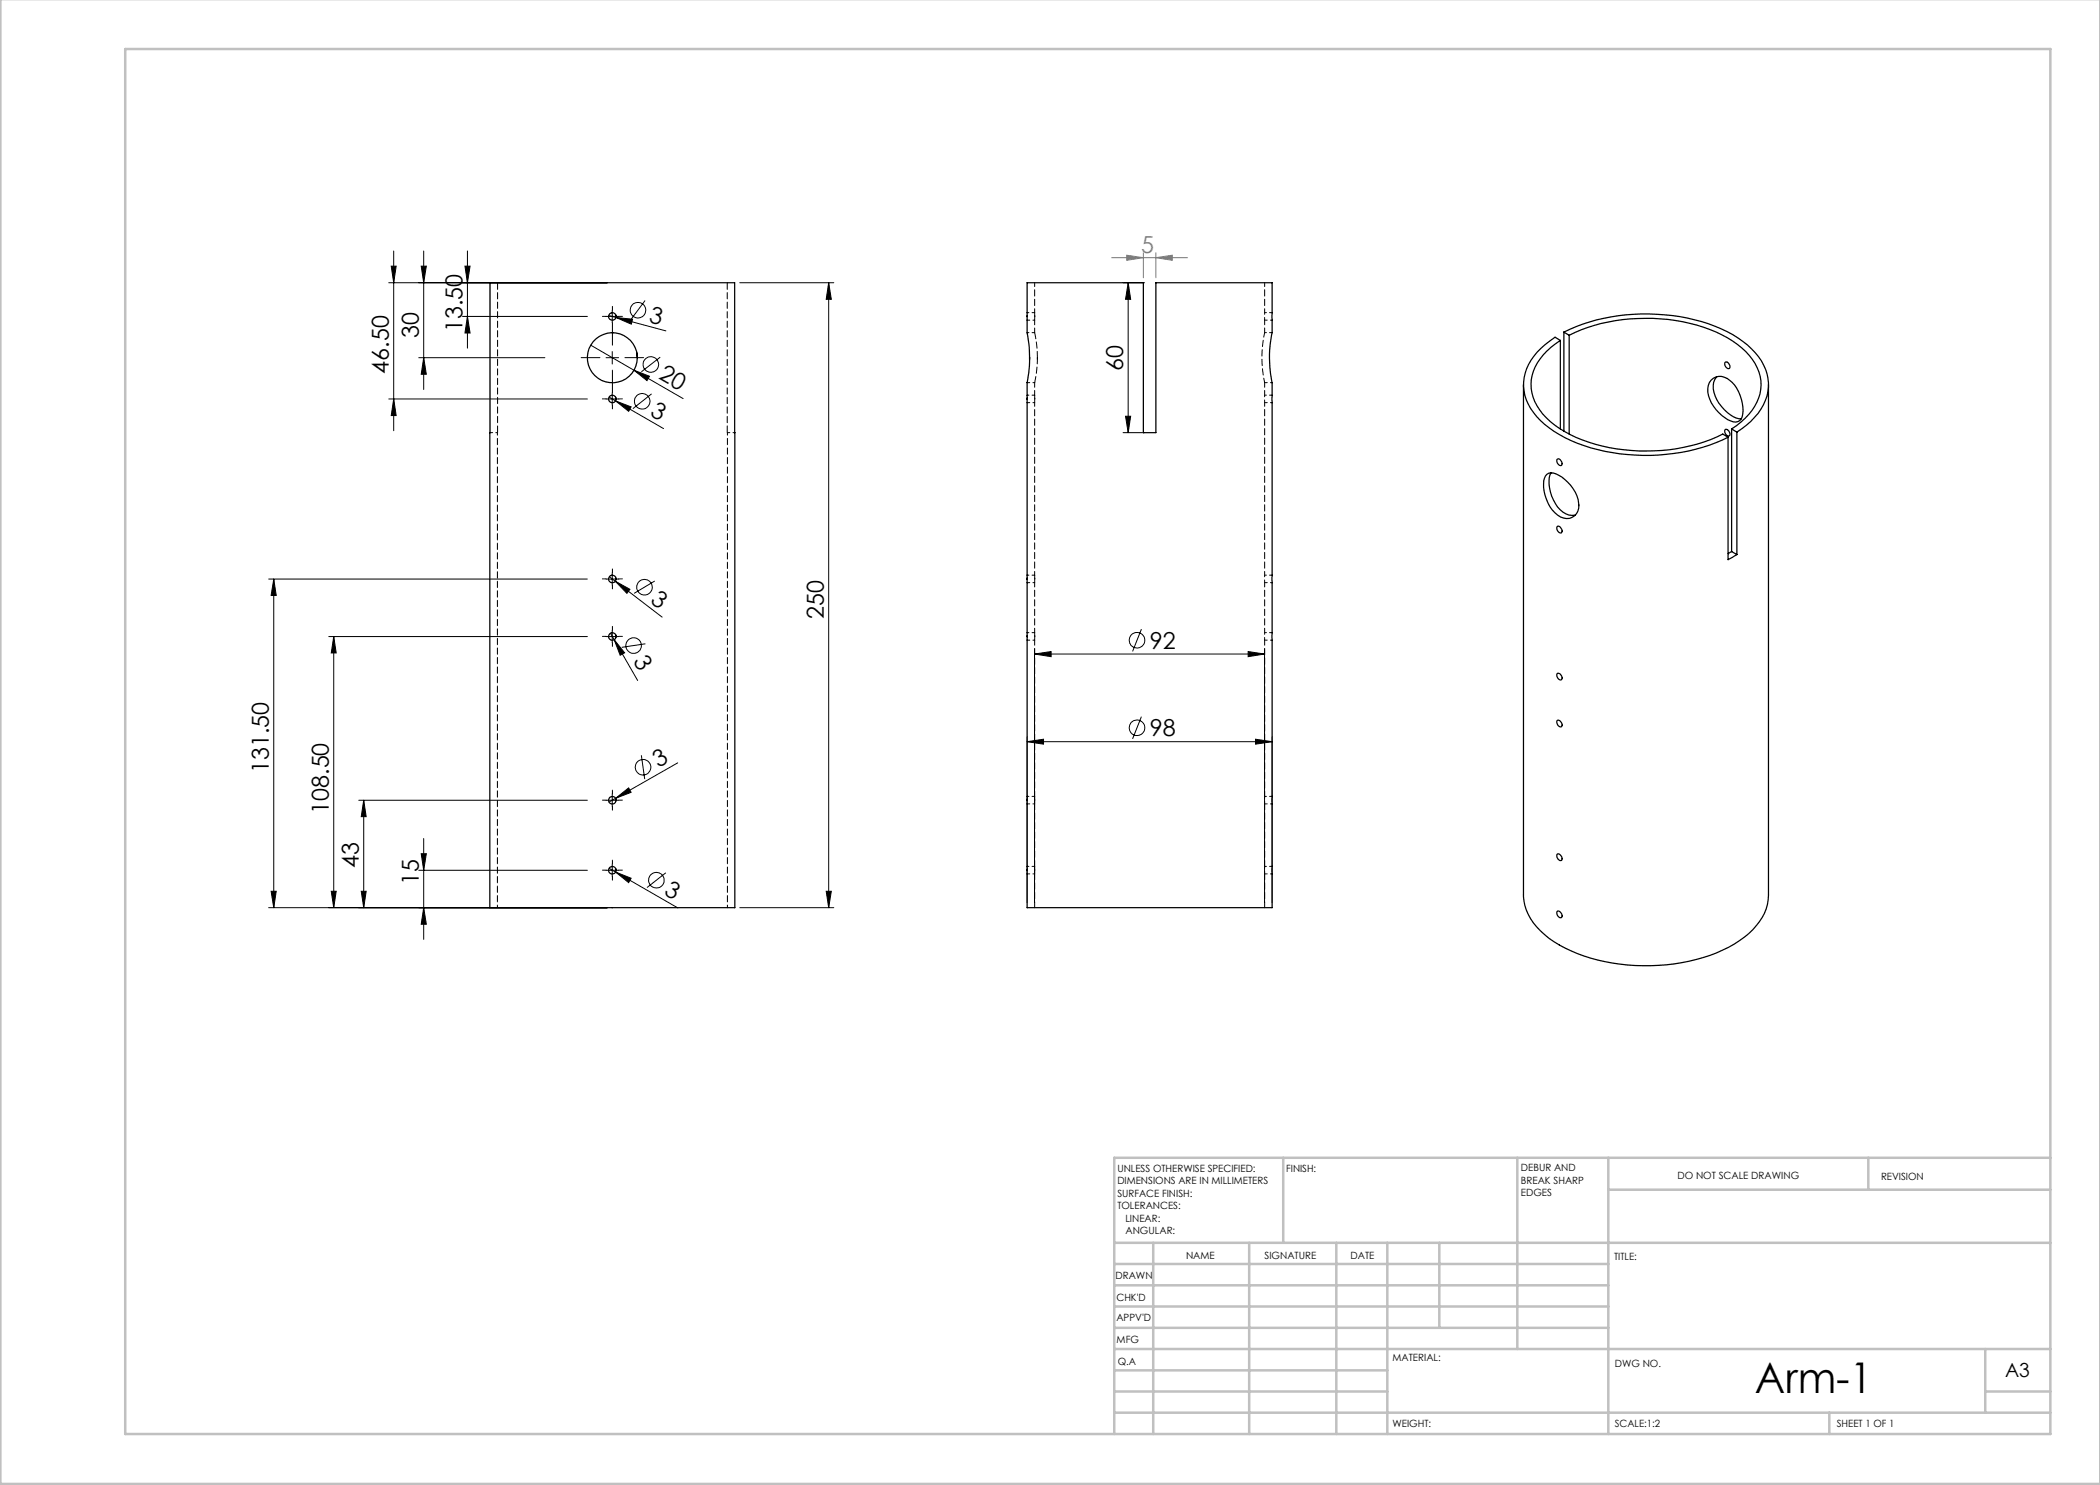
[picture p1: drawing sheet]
<svg xmlns="http://www.w3.org/2000/svg" width="420mm" height="297mm" viewBox="0 0 420 297" stroke-linecap="round" stroke-linejoin="round" font-family="sans-serif">
<g fill="none" stroke="#000" stroke-width=".2">
<path d="M77.8 56.5h43.7M78.2 53.2h1l-.5 3.3zM78.7 50.2v35.9M84.2 53.2h1.1l-.6 3.3zM84.7 50.2v27.7M93 53.2h1l-.5 3.3zM93.5 50.2v19.4M148 56.5h18.8M165.7 56.5l.6 3.4h-1.1zM165.7 56.5v125M224.6 56.5h4.3M225.6 56.5v30"/>
<path d="M225.6 56.5l.5 3.4h-1zM77.8 79.8h39.7M78.7 79.8l.5 3.3h-1zM83.7 71.5h25.3M84.7 71.5l.6 3.4h-1.1zM92.5 63.3h25M93.5 63.3l.5 3.3h-1zM118.1 69l18.5 10.7M121.2 63.3h2.5M121.2 79.8h2.5M121.2 71.5h2.5M121.7 63.1l11.5 3.1"/>
<path d="M121.8 79.4l1.3 .8M122.4 62.1v2.5M122.4 70.3v2.5M122.4 78.6v2.4M123.2 63.5l3.3 .3-.2 1zM126.8 74l3.1 1.2-.5 .9zM129 60.1l-2.8 3.9M130.3 78.8l-3.7 2.9M132 71.4l-3.7 3M123.1 80.2l3.1 1.2-.5 .9zM123.1 80.2l9.6 5.5M224.6 86.5h4.3"/>
<path d="M225.1 83.3h1l-.5 3.2zM53.7 115.8h63.8M54.8 115.8l.4 3.3h-1zM54.8 115.8v65.7M121.2 115.8h2.5M121.9 115.4l1.1 .8M122.4 114.5v2.5M123 116.2l3 1.7-.6 .8zM123 116.2l9.4 7.2M131 116.2l-4.2 2.5M65.8 127.3h51.7M66.7 127.3l.5 3.3h-.9z"/>
<path d="M66.7 127.3v54.2M121.2 127.3h2.5M122.1 126.6l.7 1.3M122.4 126v2.5M122.8 127.9l2.1 2.7-.9 .5zM122.8 127.9l4.7 8.2M129.1 128.8l-4.7 .7M206.9 130.8l3.3-.5v1zM206.9 129.8v50.7M206.9 130.8h46M228.3 125.8l-1.8 4.5M249.6 130.3l3.3 .5-3.3 .5z"/>
<path d="M252.9 129.8v50.7M122.4 158.8v2.5M123.1 159.7l2.6-2.1 .5 .9zM128.3 151.1l.6 4.7M135.5 152.6l-13.7 7.8M205.4 148.3l3.3-.5v1zM205.4 147.4v33.1M205.4 148.3h49M228.3 143.3l-1.8 4.5M251.1 147.8l3.3 .5-3.3 .5zM254.4 147.4v33.1M54.2 178.3h1l-.4 3.2z"/>
<path d="M66.3 178.3h.9l-.5 3.2zM71.8 160.1h45.7M72.2 178.3h1l-.5 3.2zM72.7 160.1l.5 3.2h-1zM72.7 160.1v21.4M83.7 174.1h33.8M84.2 170.7h1.1l-.6 3.4zM84.7 167.7v20.2M121.2 174.1h2.5M121.2 160.1h2.5M121.8 173.7l1.3 .7M122.4 172.8v2.5"/>
<path d="M123.1 174.4l3.1 1.2-.5 .9zM123.1 174.4l12.4 7.2M133.2 174.6l-3.8 2.9M165.2 178.3h1.1l-.6 3.2zM53.7 181.5h67.8M84.7 181.5l.6 3.4h-1.1zM148 181.5h18.8"/>
<circle cx="127.6" cy="62" r="1.55"/>
<circle cx="130.2" cy="72.9" r="1.57"/>
<circle cx="128.4" cy="80.3" r="1.56"/>
<circle cx="128.9" cy="117.5" r="1.55"/>
<circle cx="126.7" cy="129.1" r="1.55"/>
<circle cx="227.4" cy="128" r="1.55"/>
<circle cx="128.6" cy="153.4" r="1.56"/>
<circle cx="227.4" cy="145.6" r="1.56"/>
<circle cx="131.3" cy="176" r="1.55"/>
</g>
<path d="M222.3 51.5h15.2M225.4 51l3.3 .5-3.3 .6zM228.7 50.5v5.1M231.2 51.5l3.3-.5v1.1zM231.2 50.5v5.1" fill="none" stroke="#808080" stroke-width=".2"/>
<g fill="none" stroke="#000" stroke-width=".2" stroke-dasharray="15.2 1.3 1.3 1.3">
<path d="M120 71.5h-3.8M121.2 63.3h-.7M121.2 79.8h-.7M122.5 62v-.7M122.5 64.5v.8M122.5 78.5v-.7M122.5 69v-3.7M122.5 74v3.8M123.7 63.3h.8M123.7 79.8h.8M125 71.5h3.7M122.5 81v.8"/>
<path d="M121.2 115.8h-.7M122.5 114.5v-.7M122.5 117v.8M123.7 115.8h.8M121.2 127.3h-.7M122.5 126v-.7M122.5 128.5v.8M123.7 127.3h.8M122.5 158.8v-.8M121.2 174h-.7M121.2 160h-.7M122.5 172.8v-.8"/>
<path d="M122.5 175.3v.7M122.5 161.3v.7M123.7 174h.8M123.7 160h.8"/>
</g>
<g fill="none" stroke="#c0c0c0" stroke-width=".5">
<path d="M.1 -.1v296.9h419.9M25 9.8h385.1v277h-385.1zM256.6 231.6v17M303.5 231.6v38.2M321.7 231.6v55.2M321.7 237.9h88.4M373.7 231.6v6.3M410.1 231.6h-187.3v55.2M222.8 248.6h187.3M222.8 257.1h98.9M222.8 252.8h98.9M230.6 248.6v38.2"/>
<path d="M249.8 248.6v38.2M267.3 248.6v38.2M277.5 248.6v38.2M287.9 248.6v17M222.8 265.6h98.9M222.8 261.3h98.9M222.8 278.3h54.7M222.8 274.1h54.7M222.8 269.8h187.3M397.1 278.3h13M397.1 269.8v12.7M222.8 282.5h187.3"/>
<path d="M365.9 282.5v4.3"/>
</g>
<g fill="#000">
<path d="M123.2 63.5l3.3 .3-.2 1zM126.8 74l3.1 1.2-.5 .9zM123.1 80.2l3.1 1.2-.5 .9zM123 116.2l3 1.7-.6 .8zM122.8 127.9l2.1 2.7-.9 .5zM123.1 159.7l2.6-2.1 .5 .9zM123.1 174.4l3.1 1.2-.5 .9z"/>
<path d="M93 53.2h1l-.5 3.3zM93.5 63.3l.5 3.3h-1zM84.2 53.2h1.1l-.6 3.3zM84.7 71.5l.6 3.4h-1.1zM78.2 53.2h1l-.5 3.3zM78.7 79.8l.5 3.3h-1zM225.6 56.5l.5 3.4h-1zM225.1 83.3h1l-.5 3.2z"/>
<path d="M249.6 130.3l3.3 .5-3.3 .5zM206.9 130.8l3.3-.5v1zM251.1 147.8l3.3 .5-3.3 .5zM205.4 148.3l3.3-.5v1z"/>
<path d="M165.2 178.3h1.1l-.6 3.2zM165.7 56.5l.6 3.4h-1.1zM84.7 181.5l.6 3.4h-1.1zM84.2 170.7h1.1l-.6 3.4zM72.2 178.3h1l-.5 3.2zM72.7 160.1l.5 3.2h-1zM66.3 178.3h.9l-.5 3.2zM66.7 127.3l.5 3.3h-.9zM54.2 178.3h1l-.4 3.2zM54.8 115.8l.4 3.3h-1z"/>
</g>
<path d="M231.2 51.5l3.3-.5v1.1zM225.4 51l3.3 .5-3.3 .6z" fill="#808080"/>
<g fill="none" stroke="#000" stroke-width=".25">
<path d="M98 56.5h48.9l.1 125h-49zM205.4 56.5h23.3v30h2.5v-30h23.2v10a24 24 0 0 0 0 10v105h-49v-105a25.5 25.5 0 0 0 0-9.9zM122.3 79.1h.1M122.4 66.6h.2M122.4 62.5l-.1 .1M123.1 63l.1 .4M123.1 79.5l.1 .4M127.3 70.4l.2 1.2M205.4 63.1v.2M205.4 79.6v.2M205.9 71.5v.4M304.7 76.9v102.1a10.6 10.6 0 0 0 4.2 7.9 29.9 29.9 0 0 0 16.6 6.1 37.2 37.2 0 0 0 21.3-4.2 13.6 13.6 0 0 0 6.7-7.9l.2-1.8v-102.2"/>
<path d="M312.1 68.1l-1.1-.7a12.6 12.6 0 0 0-6.2 8.1 9.5 9.5 0 0 0 3.3 8.6 26.9 26.9 0 0 0 14.4 6.4 38.9 38.9 0 0 0 23.1-3M312.1 68.1a11.8 11.8 0 0 0-5.9 7.9 9.5 9.5 0 0 0 3.9 8.3 29.8 29.8 0 0 0 17.7 5.9 35.3 35.3 0 0 0 16.8-3.4l1 .7M312.1 68.1v17.7M312.8 66.4a38.9 38.9 0 0 1 32.6-.1 15.5 15.5 0 0 1 7.7 7.6 8.9 8.9 0 0 1-2.2 9.6 15.9 15.9 0 0 1-3.5 2.9M312.8 66.4v19.9M312.8 66.4l1 .7M313.8 67.1a36.7 36.7 0 0 1 26.9-1.7 19.4 19.4 0 0 1 9.8 6.5 8.3 8.3 0 0 1-.8 11 16.1 16.1 0 0 1-3.4 2.9M313.8 67.1v19.7M342.2 76a2.72 2.72 0 0 1 4.2 .4 8.1 8.1 0 0 1 2 7 1.52 1.52 0 0 1-2.2 .8 7.7 7.7 0 0 1-4.6-6.5l.3-1.2zM343.4 75.3a3.9 3.9 0 0 0 0 4.6 7.7 7.7 0 0 0 4.4 3.8l.4 .1M345.1 72.4a.89 .89 0 0 1 .8 1.3 .84 .84 0 0 1-.8-.4 .84 .84 0 0 1 0-.9zM146.9 86.5h.1"/>
<path d="M309.4 94.9a2 2 0 0 1 2.4 .2 7.5 7.5 0 0 1 3.9 6.6 2.49 2.49 0 0 1-4.2 1.3 7.9 7.9 0 0 1-2.6-7.4zM310.2 94.6a6.6 6.6 0 0 0 .9 6.1 3.8 3.8 0 0 0 3.9 2.3M311.4 91.9a.81 .81 0 0 1 1 1l-.1 .2a.86 .86 0 0 1-.9-1.2zM345 85.9a.77 .77 0 0 1 .8 .4 .77 .77 0 0 1 0 .9 .95 .95 0 0 1-.8-1.3zM345.6 87.5v24.4l1.8-1M346.3 85.8v24.5M346.3 85.8l1.1 .6M347.4 86.4v24.5M122.4 115l-.2 .1M123.2 115.6v.2M205.4 115.6v.2M311.4 105.3a.81 .81 0 0 1 1 1.1l-.1 .1a.86 .86 0 0 1-.9-1.2z"/>
<path d="M346.3 110.3l-.7 .4M346.3 110.3l1.1 .6M122.4 126.5l-.1 .1M123.1 127l.1 .4M205.4 127.1v.2M311.4 134.7a.78 .78 0 0 1 .8 .4 .78 .78 0 0 1 0 .9 .95 .95 0 0 1-.8-1.3zM122.3 159.3h.1M123.1 159.7l.1 .5M205.4 159.9v.2M311.4 144.1a.78 .78 0 0 1 .8 .4 .78 .78 0 0 1 0 .9 .95 .95 0 0 1-.8-1.3zM122.4 173.3h-.1M123.1 173.7l.1 .5"/>
<path d="M205.4 173.9v.2M311.4 170.8a.78 .78 0 0 1 .8 .4 .78 .78 0 0 1 0 .9 .95 .95 0 0 1-.8-1.3zM311.4 182.3a.78 .78 0 0 1 .8 .4 .78 .78 0 0 1 0 .8 .95 .95 0 0 1-.8-1.2z"/>
<circle cx="122.5" cy="71.6" r="5"/>
<circle cx="122.5" cy="79.8" r=".76"/>
<circle cx="122.5" cy="63.3" r=".75"/>
<circle cx="122.5" cy="115.8" r=".76"/>
<circle cx="122.5" cy="127.3" r=".76"/>
<circle cx="122.5" cy="174" r=".76"/>
<circle cx="122.5" cy="160" r=".76"/>
</g>
<path d="M99.5 56.5v30M145.4 86.5v-30" fill="none" stroke="#000" stroke-width=".2" stroke-dasharray="1.3 .6" stroke-dashoffset="-.1"/>
<g fill="none" stroke="#000" stroke-width=".2" stroke-dasharray="1.3 .6" stroke-dashoffset=".8">
<path d="M205.4 76.5h1.5M205.4 64h1.5M206.9 62.5h-1.5M206.9 79h-1.5M206.9 66.5h-1.5M252.9 76.5h1.5M252.9 64h1.5M254.4 66.5h-1.5M254.4 62.5h-1.5M254.4 79h-1.5M98 86.5h1.5M99.5 86.5v95"/>
<path d="M145.4 86.5h1.6M205.4 80.5h1.5M252.9 80.5h1.5M205.4 116.5h1.5M206.9 115h-1.5M252.9 116.5h1.5M254.4 115h-1.5M205.4 128h1.5M206.9 126.5h-1.5M252.9 128h1.5M254.4 126.5h-1.5M206.9 159.3h-1.5"/>
<path d="M254.4 159.3h-1.5M205.4 160.8h1.5M205.4 174.8h1.5M206.9 173.3h-1.5M252.9 160.8h1.5M252.9 174.8h1.5M254.4 173.3h-1.5M145.5 181.5v-95"/>
</g>
<g fill="none" stroke="#000" stroke-width=".2" stroke-dasharray="1.3 .6" stroke-dashoffset=".4">
<path d="M206.9 62.5v.8M206.9 79v.8M206.9 63.3v.7M206.9 79.8v.7M252.9 76.5a23 23 0 0 1 0-10M206.9 116.5v10M206.9 115v.8M206.9 115.8v.7M206.9 126.5v.8M206.9 127.3v.7M252.9 126.5v-10M206.9 159.3v.7"/>
<path d="M206.9 173.3v.7M206.9 174v.8M206.9 160v.8"/>
</g>
<path d="M206.9 66.5l.4 2.2 .2 2.8M206.9 63.3v-.2M206.9 79.8v-.2M207.5 71.9v-.4M207.5 71.5l-.1 2.4-.5 2.6M206.9 115.8v-.2M206.9 127.3v-.2M206.9 174.1v-.2M206.9 160.1v-.2" fill="none" stroke="#000" stroke-width=".2" stroke-dasharray="1.3 .6"/>
<path d="M252.9 64v-1.5M252.9 80.5v-1.5M252.9 116.5v-1.5M252.9 128v-1.5M252.9 174.8v-1.5M252.9 160.8v-1.5" fill="none" stroke="#000" stroke-width=".2" stroke-dasharray="1.3 .6" stroke-dashoffset=".7"/>
<path d="M206.9 56.5v6M252.9 62.5v-6M206.9 80.5v34.5M252.9 115v-34.5" fill="none" stroke="#000" stroke-width=".2" stroke-dasharray="1.3 .6" stroke-dashoffset=".5"/>
<path d="M206.9 76.5v2.5M206.9 64v2.5M252.9 66.5v-2.5M252.9 79v-2.5" fill="none" stroke="#000" stroke-width=".2" stroke-dasharray="1.3 .6" stroke-dashoffset=".3"/>
<path d="M206.9 128v31.3M252.9 159.3v-31.3" fill="none" stroke="#000" stroke-width=".2" stroke-dasharray="1.3 .6" stroke-dashoffset=".2"/>
<path d="M206.9 174.8v6.7M206.9 160.8v12.5M252.9 173.3v-12.5M252.9 181.5v-6.7" fill="none" stroke="#000" stroke-width=".2" stroke-dasharray="1.3 .6" stroke-dashoffset=".1"/>
<text font-size="8.5" x="351" y="278.5">Arm-1</text>
<text font-size="4.7" fill="#808080" x="228.3" y="50.5">5</text>
<g font-size="4.7">
<text x="129.6" y="64.3" transform="rotate(15 129.6 64.3)">3</text>
<text x="83.7" y="67.5" transform="rotate(-90 83.7 67.5)">30</text>
<text x="92.5" y="66.5" transform="rotate(-90 92.5 66.5)">13.50</text>
<text x="77.7" y="74.7" transform="rotate(-90 77.7 74.7)">46.50</text>
<text x="131.5" y="75.6" transform="rotate(30 131.5 75.6)">20</text>
<text x="224.6" y="74.1" transform="rotate(-90 224.6 74.1)">60</text>
<text x="129.8" y="83" transform="rotate(30 129.8 83)">3</text>
<text x="129.9" y="120.3" transform="rotate(38 129.9 120.3)">3</text>
<text x="164.7" y="123.7" transform="rotate(-90 164.7 123.7)">250</text>
<text x="230" y="129.7">92</text>
<text x="126.5" y="132.2" transform="rotate(60 126.5 132.2)">3</text>
<text x="230" y="147.3">98</text>
<text x="53.8" y="154.6" transform="rotate(-90 53.8 154.6)">131.50</text>
<text x="131.7" y="153.6" transform="rotate(-30 131.7 153.6)">3</text>
<text x="65.7" y="162.7" transform="rotate(-90 65.7 162.7)">108.50</text>
<text x="71.7" y="173.5" transform="rotate(-90 71.7 173.5)">43</text>
<text x="83.7" y="177" transform="rotate(-90 83.7 177)">15</text>
<text x="132.7" y="178.8" transform="rotate(30 132.7 178.8)">3</text>
</g>
<text font-size="3.9" x="401" y="275.4">A3</text>
<g font-size="2">
<text x="223.5" y="234.4">UNLESS OTHERWISE SPECIFIED:</text>
<text x="223.5" y="236.9">DIMENSIONS ARE IN MILLIMETERS</text>
<text x="223.5" y="239.4">SURFACE FINISH:</text>
<text x="257.2" y="234.4">FINISH:</text>
<text x="304.2" y="234.3">DEBUR AND</text>
<text x="304.2" y="236.8">BREAK SHARP</text>
<text x="304.2" y="239.3">EDGES</text>
<text x="335.5" y="235.8">DO NOT SCALE DRAWING</text>
<text x="376.2" y="236">REVISION</text>
<text x="223.5" y="241.9">TOLERANCES:</text>
<text x="225.1" y="244.4">LINEAR:</text>
<text x="225.1" y="246.9">ANGULAR:</text>
<text x="237.2" y="251.8">NAME</text>
<text x="252.9" y="251.7">SIGNATURE</text>
<text x="270.1" y="251.7">DATE</text>
<text x="223.1" y="255.9">DRAWN</text>
<text x="322.8" y="252">TITLE:</text>
<text x="223.3" y="260.1">CHK'D</text>
<text x="223.3" y="264.2">APPV'D</text>
<text x="223.3" y="268.6">MFG</text>
<text x="223.5" y="272.9">Q.A</text>
<text x="278.5" y="272.3">MATERIAL:</text>
<text x="323" y="273.4">DWG NO.</text>
<text x="278.5" y="285.3">WEIGHT:</text>
<text x="323" y="285.4">SCALE:1:2</text>
<text x="367.4" y="285.4">SHEET 1 OF 1</text>
</g>
</svg>
